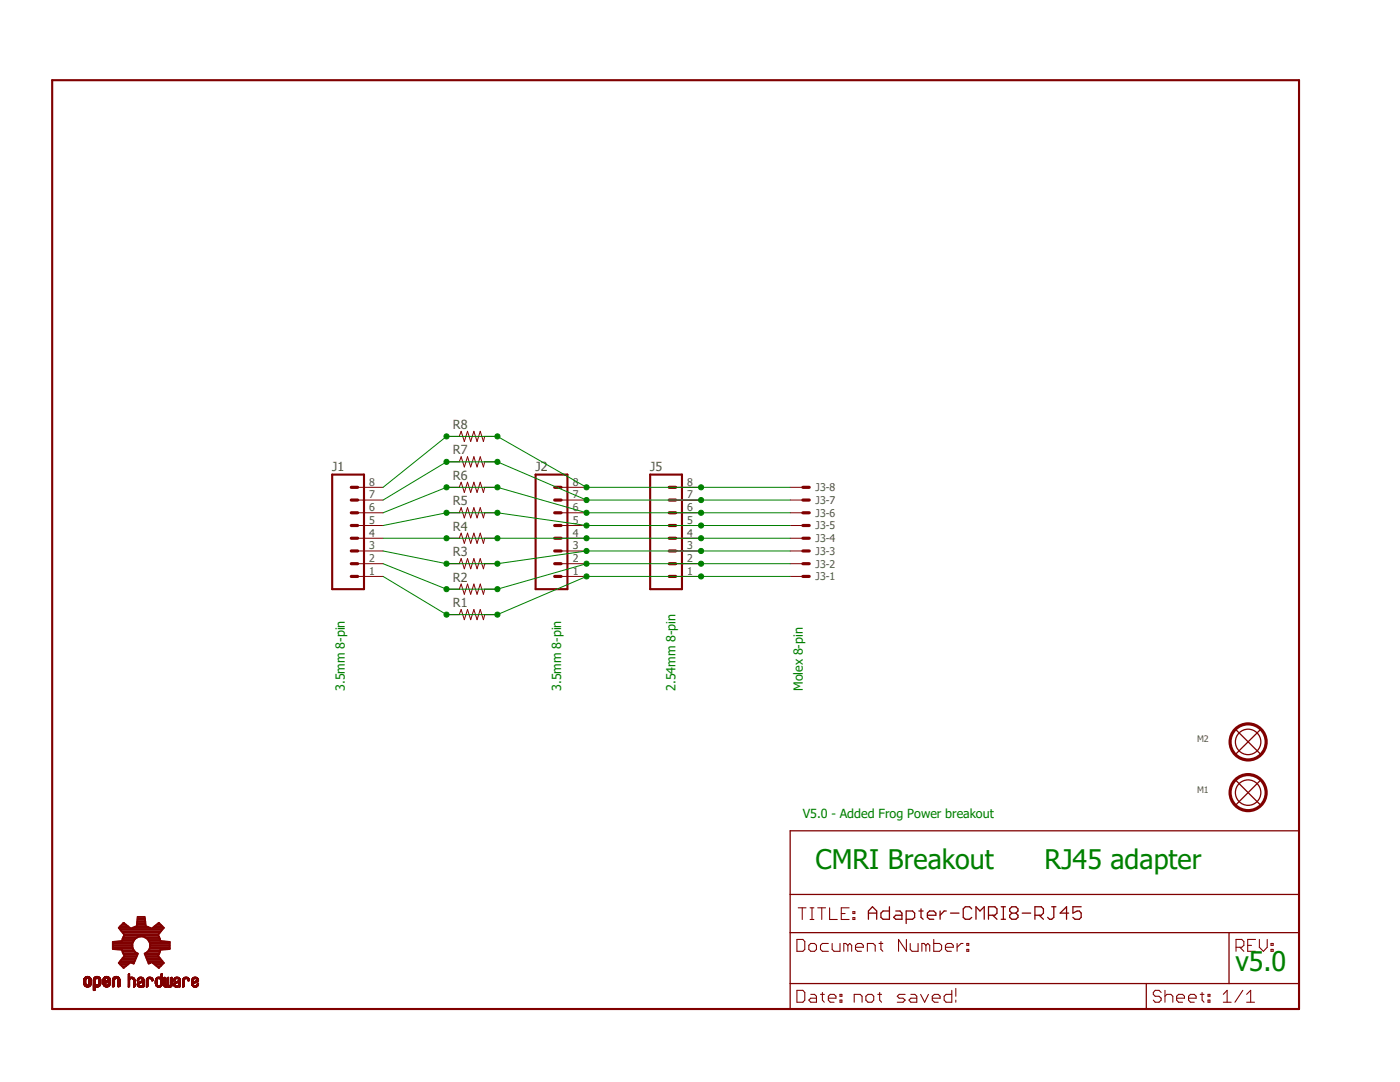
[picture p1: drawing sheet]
<svg xmlns="http://www.w3.org/2000/svg" width="279mm" height="216mm" viewBox="0 0 279 216" stroke-linecap="round" stroke-linejoin="round" font-family="sans-serif">
<path d="M9.9 15.7l249.6 186.2M259.5 15.7l-249.6 186.2" fill="none" stroke="#fff" stroke-width=".2"/>
<path d="M10.4 16h248.8v185.3h-248.8zM66.3 94.7h6.3v22.9h-6.3zM106.9 94.7h6.3v22.9h-6.3zM129.8 94.7h6.3v22.9h-6.3z" fill="none" stroke="#800000" stroke-width=".42"/>
<g fill="none" stroke="#800000" stroke-width=".25">
<path d="M246.5 155.6l5.1 5.1M246.5 145.5l5.1 5M251.6 155.6l-5.1 5.1M251.6 145.5l-5.1 5M157.7 165.8h101.5v35.5h-101.5zM157.7 178.5h101.5M157.7 186.1h101.5M157.7 196.3h101.5M173.3 183.4v-1.6l.8-.9 .9 .9v1.6M173.3 182.2h1.7M177.5 180.9v2.5h-1.3l-.4-.4v-.8l.4-.4h1.3M178.8 181.8h.8l.4 .4v1.2h-1.2l-.4-.4 .4-.4h1.2"/>
<path d="M180.8 183.4h1.3l.4-.4v-.8l-.4-.4h-1.3v2.5M183.4 181.8h.8M183.8 181.4v1.6l.4 .4M185.1 182.6h1.7v-.4l-.4-.4h-.9l-.4 .4v.8l.4 .4h.9M187.6 181.8v1.6M188.8 181.8h-.4l-.8 .8M189.7 182.2h1.7M193.9 181.4l-.4-.5h-.8l-.5 .5v1.6l.5 .4h.8l.4-.4M194.8 183.4v-2.5l.8 .9 .8-.9v2.5M197.3 182.6h1.2l.5-.4v-.8l-.5-.5h-1.2v2.5M198.1 182.6l.9 .8M199.8 183.4h.9"/>
<path d="M199.8 180.9h.9M200.2 180.9v2.5M201.9 182.2h.8M201.9 182.2l-.4 .4v.4l.4 .4h.8l.5-.4v-.4l-.5-.4M201.9 182.2l-.4-.4v-.4l.4-.5h.8l.5 .5v.4l-.5 .4M204 182.2h1.7M206.5 182.6h1.3l.4-.4v-.8l-.4-.5h-1.3v2.5M207.4 182.6l.8 .8M209.9 180.9h.8M210.3 180.9v2.1l-.4 .4h-.4l-.4-.4M213.3 182.2h-1.7l1.3-1.3v2.5M215.8 180.9h-1.7v1.3l.9-.4h.4l.4 .4v.8l-.4 .4h-.9l-.4-.4"/>
<path d="M228.8 196.3v5M245.3 186.1v10.2"/>
<circle cx="249.1" cy="158.2" r="2.54"/>
<circle cx="249.1" cy="148" r="2.54"/>
</g>
<g fill="none" stroke="#800000" stroke-width=".21">
<path d="M159 187.5h1.2l.4 .4v1.5l-.4 .4h-1.2zM159 197.6h1.2l.4 .4v1.6l-.4 .4h-1.2zM159.3 181.1h1.6M160.1 181.1v2.4M161.4 188.6l.4-.3h.8l.3 .3v.8l-.3 .4h-.8l-.4-.4zM161.7 181.1h.7M161.7 183.5h.7M161.8 198.4h.8l.3 .4v1.2h-1.1l-.4-.4 .4-.4h1.1M162.1 181.1v2.4M163.2 181.1h1.6M163.7 198.4h.8M164 181.1v2.4"/>
<path d="M164.1 198v1.6l.4 .4M165.3 199.2h1.5v-.4l-.3-.4h-.8l-.4 .4v.8l.4 .4h.8M165.3 188.3h-1.2l-.4 .3v.8l.4 .4h1.2M165.6 181.1v2.4h1.5M166.1 188.3v1.1l.4 .4h1.1v-1.5M167.6 199.6h.4v.4h-.4zM167.6 198.4h.4v.4h-.4zM167.9 182.3h.8M169.2 188.6l-.4-.3h-.4v1.5M169.2 188.6v1.2M169.2 188.6l.4-.3 .4 .3v1.2M169.5 181.1h-1.6v2.4h1.6"/>
<path d="M170.2 183.1h.4v.4h-.4zM170.2 181.9h.4v.4h-.4zM170.5 200v-1.6h1.2l.3 .4v1.2M170.7 189h1.6v-.4l-.4-.3h-.7l-.5 .3v.8l.5 .4h.7M172.8 198.8l.4-.4h.8l.4 .4v.8l-.4 .4h-.8l-.4-.4zM173.1 189.8v-1.5h1.1l.5 .3v1.2M175.2 198.4h.7M175.4 188.3h.8M175.6 198v1.6l.3 .4M175.8 187.9v1.5l.4 .4M180.6 198.4h-1.1l-.4 .4 .4 .4h.7l.4 .4-.4 .4h-1.1M180.9 187.5v2.3l-1.6-2.3v2.3"/>
<path d="M181.7 188.3v1.1l.3 .4h1.2v-1.5M181.8 198.4h.8l.4 .4v1.2h-1.2l-.4-.4 .4-.4h1.2M183.7 198.4l.8 1.6 .8-1.6M184.8 188.6l-.4-.3h-.4v1.5M184.8 188.6v1.2M184.8 188.6l.4-.3 .3 .3v1.2M186.1 199.2h1.5v-.4l-.4-.4h-.7l-.4 .4v.8l.4 .4h.7M186.4 187.5v2.3h1.1l.4-.4v-.8l-.4-.3h-1.1M188.7 189h1.5v-.4l-.3-.3h-.8l-.4 .3v.8l.4 .4h.8M189.9 197.6v2.4h-1.1l-.4-.4v-.8l.4-.4h1.1M190.8 197.2v1.6M190.8 199.6v.4"/>
<path d="M191 188.3v1.5M192.2 188.3h-.4l-.8 .7M193 189.4h.3v.4h-.3zM193 188.3h.3v.3h-.3zM231.7 198l-.4-.4h-.8l-.3 .4v.4l.3 .4h.8l.4 .4v.4l-.4 .4h-.8l-.3-.4M232.5 198.8l.4-.4h.8l.4 .4v1.2M232.5 197.6v2.4M234.8 199.2h1.6v-.4l-.4-.4h-.8l-.4 .4v.8l.4 .4h.8M237.2 199.2h1.5v-.4l-.4-.4h-.7l-.4 .4v.8l.4 .4h.7M239.5 198.4h.8M239.9 198v1.6l.4 .4M241.1 199.6h.4v.4h-.4z"/>
<path d="M241.1 198.4h.4v.4h-.4zM244.1 200h1.6M244.1 198.4l.8-.8v2.4M246.7 189h1.1l.4-.4v-.7l-.4-.4h-1.1v2.3M247.4 189l.8 .8M248 197.6l-1.5 2.4M248.8 200h1.6M248.8 198.4l.8-.8v2.4M249 188.6h.8M250.6 187.5h-1.6v2.3h1.6M251.3 187.5v1.5l.8 .8 .8-.8v-1.5M253.7 189.4h.4v.4h-.4z"/>
<path d="M253.7 188.3h.4v.3h-.4z"/>
</g>
<g fill="none" stroke="#800000" stroke-width=".64">
<path d="M70.1 99.8h1.3M70.1 97.2h1.3M110.7 99.8h1.3M110.7 97.2h1.3M133.6 99.8h1.2M133.6 97.2h1.2M160.2 99.8h1.3M160.2 97.2h1.3M70.1 115h1.3M70.1 112.5h1.3M70.1 109.9h1.3M70.1 107.4h1.3"/>
<path d="M70.1 104.9h1.3M70.1 102.3h1.3M110.7 115h1.3M110.7 112.5h1.3M110.7 109.9h1.3M110.7 107.4h1.3M110.7 104.9h1.3M110.7 102.3h1.3M133.6 115h1.2M133.6 112.5h1.2M133.6 109.9h1.2M133.6 107.4h1.2"/>
<path d="M133.6 104.9h1.2M133.6 102.3h1.2M160.2 115h1.3M160.2 112.5h1.3M160.2 109.9h1.3M160.2 107.4h1.3M160.2 104.9h1.3M160.2 102.3h1.3"/>
<circle cx="249.1" cy="158.2" r="3.6"/>
<circle cx="249.1" cy="148" r="3.6"/>
</g>
<g fill="none" stroke="#800000" stroke-width=".2">
<path d="M71.4 99.8h5.1M71.4 97.2h5.1M89.1 97.2h2.6l.3-1 .7 2.1 .6-2.1 .6 2.1 .7-2.1 .6 2.1 .6-2.1 .7 2.1 .2-1.1h2.6M89.1 92.2h2.6l.3-1.1 .7 2.1 .6-2.1 .6 2.1 .7-2.1 .6 2.1 .6-2.1 .7 2.1 .2-1h2.6M89.1 87.1h2.6l.3-1 .7 2 .6-2 .6 2 .7-2 .6 2 .6-2 .7 2 .2-1h2.6M112 99.8h5.1M112 97.2h5.1M134.8 99.8h5.1M134.8 97.2h5.1M157.7 99.8h2.5M157.7 97.2h2.5M71.4 115h5.1"/>
<path d="M71.4 112.5h5.1M71.4 109.9h5.1M71.4 107.4h5.1M71.4 104.9h5.1M71.4 102.3h5.1M89.1 112.5h2.6l.3-1 .7 2 .6-2 .6 2 .7-2 .6 2 .6-2 .7 2 .2-1h2.6M89.1 107.4h2.6l.3-1 .7 2 .6-2 .6 2 .7-2 .6 2 .6-2 .7 2 .2-1h2.6M89.1 102.3h2.6l.3-1 .7 2 .6-2 .6 2 .7-2 .6 2 .6-2 .7 2 .2-1h2.6M89.1 117.6h2.6l.3-1.1 .7 2.1 .6-2.1 .6 2.1 .7-2.1 .6 2.1 .6-2.1 .7 2.1 .2-1h2.6M112 115h5.1M112 112.5h5.1M112 109.9h5.1"/>
<path d="M112 107.4h5.1M112 104.9h5.1M112 102.3h5.1M134.8 115h5.1M134.8 112.5h5.1M134.8 109.9h5.1M134.8 107.4h5.1M134.8 104.9h5.1M134.8 102.3h5.1M157.7 115h2.5M157.7 112.5h2.5M157.7 109.9h2.5"/>
<path d="M157.7 107.4h2.5M157.7 104.9h2.5M157.7 102.3h2.5M89.1 122.6h2.6l.3-1 .7 2.1 .6-2.1 .6 2.1 .7-2.1 .6 2.1 .6-2.1 .7 2.1 .2-1.1h2.6M16.7 196.3h.4M16.7 196.2h.4M16.7 196.1h.4M16.7 196h.4M16.7 195.9h.4M16.7 195.8h.4M16.7 195.7h.4M16.7 195.6h.4"/>
<path d="M16.7 195.5h.4M16.8 196.5h.5M16.8 196.4h.4M16.8 196.3h.3M16.8 195.5h.3M16.8 195.4h.3M16.8 195.4h.4M16.8 195.3h.4M16.8 195.3h.5M16.8 196.6h1.3M16.8 195.2h.6M16.8 195.2h1.3"/>
<path d="M16.9 196.7h1.1M16.9 195.1h1.1M16.9 196.8h1.1M16.9 195h1.1M17 196.8h.9M17 195h.9M17.1 194.9h.8M17.1 196.9h.7M17.1 194.9h.7M17.3 196.9h.4M17.4 197h.2M17.4 194.8h.2"/>
<path d="M17.5 195.2h.6M17.6 196.5h.6M17.6 195.3h.6M17.7 196.5h.5M17.7 195.3h.5M17.7 196.4h.5M17.7 195.4l.5 .1M17.7 195.4h.5M17.8 196.3h.4M17.8 196.2h.4M17.8 196.1h.4M17.8 196h.4"/>
<path d="M17.8 195.9h.4M17.8 195.8h.4M17.8 195.7h.4M17.8 195.6h.4M17.8 195.5h.4M18.6 197.6h.3M18.6 197.6h.4M18.6 197.5h.4M18.6 197.4h.4M18.6 197.3h.4M18.6 197.2h.4M18.6 197.1h.4"/>
<path d="M18.6 197h.4M18.6 196.9h.4M18.6 196.9h1.1M18.6 196.8h1.3M18.6 196.7h1.3M18.6 196.7h1.4M18.6 196.6h1.4M18.6 196.5h.6M18.6 196.5h.5M18.6 196.4h.5M18.6 196.3h.4M18.6 196.2h.4"/>
<path d="M18.6 196.1h.4M18.6 196h.4M18.6 195.9h.4M18.6 195.8h.4M18.6 195.7h.4M18.6 195.6h.4M18.6 195.5h.4M18.6 195.4h.5M18.7 197.7h.1M18.7 195.4h.4M18.7 195.3h.4M18.7 195.3h.5"/>
<path d="M18.7 195.2h.6M18.7 195.2h1.3M18.8 195.1h1.2M18.8 195.1h1.1M18.8 195h1.1M18.9 195h1M19 194.9h.8M19 194.9h.7M19.1 196.9h.5M19.3 194.8h.2M19.3 197h.2M19.4 195.2h.6"/>
<path d="M19.5 196.5h.6M19.5 195.3h.6M19.6 196.5h.5M19.6 195.3h.5M19.6 196.4h.5M19.6 195.4h.5M19.7 196.3h.4M19.7 196.2h.4M19.7 196.1h.4M19.7 196h.4M19.7 195.9h.4M19.7 195.8h.4"/>
<path d="M19.7 195.7h.4M19.7 195.6h.4M19.7 195.5h.4M19.9 196.8h-1.3M20.6 196.5h.6M20.6 196.5h.4M20.6 196.4h.4M20.6 196.3h.4M20.6 196.2h.4M20.6 196.2h.5M20.6 196.1h.7M20.6 196h.9"/>
<path d="M20.6 195.9h1.1M20.6 195.9h1.2M20.6 195.8h1.3M20.6 195.8h1.4M20.6 195.7h.4M20.6 195.7h.3M20.6 195.6h.3M20.6 195.5h.4M20.6 195.4h.4M20.6 195.3h.4M20.6 195.3h.5M20.6 196.6h1.3"/>
<path d="M20.6 195.2h.6M20.7 196.6h1.2M20.7 195.2h1.2M20.7 196.7h1.1M20.7 195.1h1.2M20.7 195.1h1.1M20.8 196.8h1M20.8 195h1M20.9 194.9h.8M20.9 196.9h.7M21 195.4l-.4 .1M21 195.7h1"/>
<path d="M21.1 196.9h.4M21.2 197h.2M21.2 194.8h.2M21.3 195.7h.7M21.3 195.2h.7M21.4 195.6h.6M21.4 196.5h.6M21.4 195.3h.6M21.5 196.5h.5M21.5 195.3h.5M21.5 196.4h.5M21.5 195.5h.5"/>
<path d="M21.5 195.4h.5M21.6 196.4h.4M21.6 196.3h.4M21.6 195.5h.4M21.6 196.2h.4M21.6 196h-1M21.7 196.2h.3M21.7 196.1h.3M21.8 196.1h.2M21.9 196v.1M22.4 196.9h.3M22.4 196.8h.5"/>
<path d="M22.4 196.7h.5M22.4 196.6h.5M22.4 196.5h.5M22.4 196.4h.5M22.4 196.3h.5M22.4 196.2h.5M22.4 196.1h.5M22.4 196h.5M22.4 195.9h.5M22.4 195.8h.5M22.4 195.7h.5M22.4 195.6h.5"/>
<path d="M22.4 195.5h.5M22.5 195.4h.4M22.5 196.9h.1M22.5 195.3h.5M22.5 195.3h.6M22.5 195.2h.7M22.6 195.2h1.2M22.6 195.1h1.2M22.6 195.1h1.1M22.7 195h1M22.8 194.9h.8M22.8 196.8h-.4"/>
<path d="M22.9 195.4l-.4 .1M23.1 194.8h.2M23.3 195.2h.6M23.4 195.3h.5M23.5 195.4h.4M23.5 195.3h.4M23.5 196.9h.3M23.5 196.8h.5M23.5 196.7h.5M23.5 196.6h.5M23.5 196.5h.5M23.5 196.4h.5"/>
<path d="M23.5 196.3h.5M23.5 196.2h.5M23.5 196.1h.5M23.5 196h.5M23.5 195.9h.5M23.5 195.8h.5M23.5 195.7h.5M23.5 195.6h.5M23.5 195.5h.5M23.6 196.9h.1M23.9 196.8h-.4M25.6 196.9h.1"/>
<path d="M25.6 196.9h.3M25.6 194.5h.3M25.6 197h.1M25.6 196.8h.3M25.6 196.7h.3M25.6 196.6h.3M25.6 196.5h.3M25.6 196.4h.3M25.6 196.3h.3M25.6 196.2h.3M25.6 196.1h.3M25.6 196h.3"/>
<path d="M25.6 195.9h.3M25.6 195.8h.3M25.6 195.7h.3M25.6 195.6h.3M25.6 195.5h.3M25.6 195.4h.4M25.6 195.3h.5M25.6 195.3h.6M25.6 195.2h1.2M25.6 195.1h1.1M25.6 195h1M25.6 195h.3"/>
<path d="M25.6 194.9h.3M25.6 194.8h.3M25.6 194.7h.3M25.6 194.6h.3M25.6 194.4h.3M25.7 194.4h.2M26 195.4l-.4 .1M26 195h.5M26.3 195.3h.5M26.5 195.4h.4M26.5 195.3h.4M26.6 195.5h.3"/>
<path d="M26.7 196.9h.1M26.7 196.9h.2M26.7 196.8h.2M26.7 196.7h.2M26.7 196.6h.2M26.7 196.5h.2M26.7 196.4h.2M26.7 196.3h.2M26.7 196.2h.2M26.7 196.1h.2M26.7 196h.2M26.7 195.9h.2"/>
<path d="M26.7 195.8h.2M26.7 195.7h.2M26.7 195.6h.2M26.8 197h-.1M27.4 196.6h.4M27.4 196.5h.3M27.4 196.4h.3M27.4 196.3h.3M27.4 195.7h.3M27.4 195.6h.3M27.4 195.5h.3M27.4 196.7h.9"/>
<path d="M27.4 196.7h.5M27.4 196.2h.5M27.4 196.2h.6M27.4 195.8h.1M27.4 195.4h.4M27.5 196.8h.8M27.5 196.1h.7M27.5 195.3h.4M27.5 195.3h.5M27.5 195.2h1.2M27.6 196h.8M27.6 195.2h1"/>
<path d="M27.6 196.9h.7M27.6 196h1.2M27.6 195.7h-.2M27.6 195.1h.9M27.7 195.1h.8M27.7 196.9h.6M27.8 197h.4M27.8 195.4l-.4 .1M27.8 195h.6M27.8 195.9h1M27.9 196.3h-.5M27.9 195h.4"/>
<path d="M27.9 195.9h.9M28 197h.1M28 196.7h.2M28 195.8h.8M28.1 197h.1M28.2 195.8h.6M28.2 195.3h.5M28.2 195.7h.6M28.3 195.3h.4M28.3 195.4h.4M28.4 195.4h.3M28.4 195.7h.4"/>
<path d="M28.4 196.9h.2M28.4 196.9h.3M28.4 196.8h.4M28.4 196.7h.4M28.4 196.6h.4M28.4 196.5h.4M28.4 196.4h.4M28.4 196.3h.4M28.4 196.2h.4M28.4 196.1h.4M28.4 196h.4M28.4 195.6h.4"/>
<path d="M28.4 195.5h.4M28.4 195.5h.3M28.5 197h.1M28.8 196.8h-.4M29.2 197h.1M29.2 196.9h.2M29.2 196.9h.3M29.2 196.8h.3M29.2 196.7h.3M29.2 196.6h.3M29.2 196.5h.3M29.2 196.4h.3"/>
<path d="M29.2 196.3h.3M29.2 196.2h.3M29.2 196.1h.3M29.2 196h.3M29.2 195.9h.3M29.2 195.8h.3M29.2 195.7h.3M29.2 195.6h.3M29.2 195.5h.3M29.3 197h.1M29.3 195.4h.3M29.3 195.3h.4"/>
<path d="M29.3 195.3h.5M29.3 195.2h1.1M29.4 195.2h1M29.5 195.1h.8M29.5 196.8h-.3M29.6 195.4l-.4 .1M29.6 195h.6M29.7 195h.4M30 195.3h.5M30.1 195.3h.4M30.1 195.4h.4M30.2 195.4h.4"/>
<path d="M30.2 195.5h.4M30.3 195.6h.3M30.3 195.5h.3M30.3 195.7h.3M30.5 195.7h-.2M31 196.3h.3M31 196.2h.3M31 196.1h.3M31 196h.3M31 195.9h.3M31 195.8h.3M31 195.7h.3"/>
<path d="M31 196.5h.3M31 196.4h.3M31 195.6h.3M31 195.5h.3M31 195.5h.4M31.1 196.6h.4M31.1 196.5h.3M31.1 195.4h.3M31.1 195.4h.4M31.1 195.3h.4M31.1 196.7h.6M31.1 195.3h.5"/>
<path d="M31.2 196.8h1M31.2 196.7h1.1M31.2 195.2h1.2M31.3 195.1h1.1M31.3 196.9h.8M31.4 195h1M31.4 196.9h.6M31.5 197h.4M31.5 195h.4M31.6 197h.1M31.7 197h.1M31.7 196.7h.6"/>
<path d="M31.7 195.3h.7M31.9 196.6h.4M31.9 195.3h.5M32 195.4h.4M32 196.5h.3M32 196.5h.4M32 195.5h.4M32.1 196.4h.3M32.1 196.3h.3M32.1 196.2h.3M32.1 196.1h.3M32.1 196h.3"/>
<path d="M32.1 195.9h.3M32.1 195.8h.3M32.1 195.7h.3M32.1 195.6h.3M32.1 195.5h.3M32.1 195h.3M32.1 194.9h.3M32.1 194.8h.3M32.1 194.7h.3M32.1 194.6h.3M32.1 194.5h.3M32.1 194.4h.3"/>
<path d="M32.2 194.4h.2M32.3 196.6h-.3M32.7 196.7h1.6M32.7 196.6h.3M32.7 196.5h.3M32.7 196.5h.2M32.7 196.4h.2M32.7 196.3h.2M32.7 196.2h.2M32.7 196.1h.2M32.7 196h.2M32.7 195.9h.2"/>
<path d="M32.7 195.8h.2M32.7 195.7h.2M32.7 195.6h.2M32.7 195.5h.2M32.7 195.4h.2M32.7 195.3h.2M32.7 195.2h.2M32.7 195.1h.2M32.7 196.8h1.6M32.8 196.8h1.4M32.8 196.9h1.4M32.8 195h.1"/>
<path d="M32.9 195h.1M32.9 196.9h.5M32.9 197h.5M33.2 197h.1M33.3 196.6h.4M33.4 196.5h.3M33.4 196.4h.3M33.4 196.3h.3M33.4 196.2h.3M33.4 196.1h.3M33.4 196h.3M33.4 195.9h.3"/>
<path d="M33.4 195.8h.3M33.4 195.7h.3M33.4 195.6h.3M33.4 195.5h.3M33.4 195.4h.3M33.4 195.3h.3M33.4 195.2h.3M33.4 195.1h.3M33.5 195h.2M33.6 195h.1M33.6 196.9h.5M33.7 197h.4"/>
<path d="M34 196.6h.3M34 196.5h.3M34.1 196.5h.2M34.1 196.4h.2M34.1 196.3h.2M34.1 196.2h.2M34.1 196.1h.2M34.1 196h.2M34.1 195.9h.2M34.1 195.8h.2M34.1 195.7h.2M34.1 195.6h.2"/>
<path d="M34.1 195.5h.2M34.1 195.4h.2M34.1 195.3h.2M34.1 195.2h.2M34.1 195.1h.2M34.2 195h.1M34.6 196.6h.4M34.6 196.5h.4M34.6 196.4h.4M34.6 196.3h.4M34.6 195.7h.3M34.6 195.6h.3"/>
<path d="M34.6 195.6h.4M34.6 195.5h.4M34.7 196.7h.8M34.7 196.6h.4M34.7 196.2h.5M34.7 195.8h.1M34.7 195.5h.3M34.7 196.8h.8M34.7 196.1h.7M34.7 195.4h.4M34.7 195.3h.4M34.8 196.1h.7"/>
<path d="M34.8 195.3h.5M34.8 196.8h.8M34.8 195.2h1.1M34.8 196h.8M34.9 196.9h.7M34.9 196h1.1M34.9 195.7h-.3M34.9 195.1h.9M34.9 195.1h.8M35 196.9h.5M35 197h.5M35 195h.6"/>
<path d="M35.1 195.9h.9M35.1 195.4l-.4 .1M35.1 196.3h-.5M35.1 195h.5M35.2 197h.1M35.2 195.9h.8M35.3 195.8h.7M35.3 197h.1M35.4 195.8h.6M35.4 195.3h.5M35.5 195.7h.5M35.5 195.3h.4"/>
<path d="M35.6 195.4h.3M35.6 195.4h.4M35.7 195.7h.3M35.7 195.5h.3M35.7 197h.1M35.7 196.9h.2M35.7 196.9h.3M35.7 196.8h.3M35.7 196.7h.3M35.7 196.6h.3M35.7 196.5h.3M35.7 196.4h.3"/>
<path d="M35.7 196.3h.3M35.7 196.2h.3M35.7 196.1h.3M35.7 196h.3M35.7 195.6h.3M36.4 196.9h.2M36.4 196.9h.3M36.4 196.8h.3M36.4 196.7h.3M36.4 196.6h.3M36.4 196.5h.3M36.4 196.4h.3"/>
<path d="M36.4 196.3h.3M36.4 196.2h.3M36.4 196.1h.3M36.4 196h.3M36.4 195.9h.3M36.4 195.8h.3M36.4 195.7h.3M36.4 195.6h.3M36.5 195.5h.2M36.5 195.5h.3M36.5 195.4h.4M36.5 197h.1"/>
<path d="M36.5 195.3h.4M36.5 195.3h.6M36.6 195.2h1.1M36.6 195.2h1M36.7 195.1h.9M36.7 195.1h.8M36.8 195h.7M36.9 195.4l-.4 .1M36.9 195h.5M37.2 195.3h.5M37.3 195.3h.5M37.4 195.4h.4"/>
<path d="M37.5 195.7h.3M37.5 195.6h.3M37.5 195.5h.3M38.3 196.5h.4M38.3 196.5h.3M38.3 196.4h.3M38.3 196.3h.3M38.3 196.2h.5M38.3 196.2h.6M38.3 196.1h.7M38.3 196h.9M38.3 195.9h1.2"/>
<path d="M38.3 195.9h.3M38.3 195.8h.3M38.3 195.7h.3M38.3 195.6h.3M38.3 195.5h.3M38.3 196.6h.4M38.3 195.4h.4M38.4 196.7h.5M38.4 196.6h.4M38.4 195.3h.3M38.4 195.3h.5M38.4 196.7h1.1"/>
<path d="M38.4 195.2h1.1M38.4 196.8h1M38.4 196.8h1.1M38.5 196.9h.8M38.5 195.1h.9M38.5 195.1h.8M38.7 196.9h.5M38.7 196.3h-.4M38.7 195.4l-.4 .1M38.7 195h.5M38.7 197h.5M38.8 195.9h.7"/>
<path d="M38.8 195.8h.8M38.9 197h.1M38.9 195.8h.7M39 196.7h.5M39 195.7h.6M39 195.3h.5M39.2 196.6h.3M39.2 195.3h.4M39.2 195.7h.4M39.2 195.4h.4M39.2 195.4l.4 .1M39.3 196.5h.3"/>
<path d="M39.3 195.5h.3M39.3 196.4h.3M39.3 195.6h.3M39.4 196.3h.2M39.4 196h-1.1M39.5 196.2h.1M39.6 196.6h-.4"/>
</g>
<g fill="none" stroke="#800000" stroke-width=".38">
<path d="M22.5 189.3h4M22.5 189h3.9M22.5 188.6h3.9M22.5 188.3h3.9M22.5 188h4M23.7 192.2l1 .9 1.4-1.1 .3 .2M23.7 192.2h2.2M23.7 185.2h2.2M24 192.4h1.5M24 191.8h2.9M24 185.5h8.4M24 184.8h1.5"/>
<path d="M24.2 191.5h2.8M24.2 185.8h7.9M24.3 192.8h.8M24.3 184.5h.8M24.4 189.6h2.3M24.4 187.7h2.3M24.5 187.3l.3-.7-1.1-1.5 1-1 1.4 1.2 1.2-.5 .2-1.8h1.4l.2 1.8 1.2 .5 1.4-1.2 1 1-1.2 1.5 .5 1.1 1.9 .3v1.4l-1.9 .1-.5 1.2 1.2 1.5M24.5 187.3l-.2 .4-1.8 .3v1.4l1.8 .1 .5 1.2-1.1 1.5M24.5 191.2h2.6M24.5 189.9h2.4M24.5 187.4h2.4M24.5 186.1h7.4"/>
<path d="M24.6 193.1h.1M24.6 190.2h2.8M24.6 187.1h2.8M24.6 184.2h.2M24.7 190.9h2.6M24.7 186.4h6.9M24.8 190.5h2.6M24.8 186.7h6.8M26.4 192.2h.4M26.4 188.3a1.77 1.77 0 0 0 1.1 2l-.8 2-.3-.1M26.4 185.2h3.6M27 187.3l-.6 1"/>
<path d="M27 187.3a1.84 1.84 0 0 1 2.4 0M27.2 184.8h1.9M27.3 184.5h1.7M27.3 184.2h1.7M27.4 183.9h1.6M27.4 183.6h1.6M27.5 183.3h1.4M29 190.5h2.6M29 190.2h2.8M29 187.1h2.8M29.1 190.9h2.5M29.3 191.2h2.6"/>
<path d="M29.4 191.5h2.8M29.4 187.3a1.8 1.8 0 0 1 .5 1.7M29.4 189.9h2.5M29.4 187.4h2.5M29.5 191.8h2.9M29.6 192.2h.4M29.7 189.6h2.3M29.7 187.7h2.3M29.8 189.3h4.1M29.8 188h4.1M29.9 189l-.3 .8-.7 .5 .8 2 .3-.1M29.9 189h4"/>
<path d="M29.9 188.3h4M30 192.2l.3-.2 1.4 1.1 1-.9M30 188.6h3.9M30.5 192.2h2.2M30.5 185.2h2.2M30.9 192.4h1.5M30.9 184.8h1.5M31.2 192.8h.9M31.2 184.5h.9M31.6 193.1h.1M31.6 184.2h.1"/>
</g>
<path d="M157.7 115h-40.6l-17.8 7.6" fill="none" stroke="#008000" stroke-width=".2"/>
<circle cx="117" cy="115" r=".51" fill="#008000"/>
<circle cx="117" cy="115" r=".51" fill="none" stroke="#008000" stroke-width=".2"/>
<circle cx="139.9" cy="115" r=".51" fill="#008000"/>
<g fill="none" stroke="#008000" stroke-width=".2">
<path d="M76.5 115l12.6 7.6h10.2"/>
<circle cx="139.9" cy="115" r=".51"/>
</g>
<circle cx="89.1" cy="122.6" r=".51" fill="#008000"/>
<circle cx="89.1" cy="122.6" r=".51" fill="none" stroke="#008000" stroke-width=".2"/>
<circle cx="99.3" cy="122.6" r=".51" fill="#008000"/>
<g fill="none" stroke="#008000" stroke-width=".2">
<path d="M157.7 112.5h-40.6l-17.8 5.1"/>
<circle cx="99.3" cy="122.6" r=".51"/>
</g>
<circle cx="117" cy="112.5" r=".51" fill="#008000"/>
<circle cx="117" cy="112.5" r=".51" fill="none" stroke="#008000" stroke-width=".2"/>
<circle cx="139.9" cy="112.5" r=".51" fill="#008000"/>
<g fill="none" stroke="#008000" stroke-width=".2">
<path d="M76.5 112.5l12.6 5.1h10.2"/>
<circle cx="139.9" cy="112.5" r=".51"/>
</g>
<circle cx="89.1" cy="117.6" r=".51" fill="#008000"/>
<circle cx="89.1" cy="117.6" r=".51" fill="none" stroke="#008000" stroke-width=".2"/>
<circle cx="99.3" cy="117.6" r=".51" fill="#008000"/>
<g fill="none" stroke="#008000" stroke-width=".2">
<path d="M157.7 109.9h-40.6l-17.8 2.6"/>
<circle cx="99.3" cy="117.6" r=".51"/>
</g>
<circle cx="117" cy="109.9" r=".51" fill="#008000"/>
<circle cx="117" cy="109.9" r=".51" fill="none" stroke="#008000" stroke-width=".2"/>
<circle cx="139.9" cy="109.9" r=".51" fill="#008000"/>
<g fill="none" stroke="#008000" stroke-width=".2">
<path d="M76.5 109.9l12.6 2.6h10.2"/>
<circle cx="139.9" cy="109.9" r=".51"/>
</g>
<circle cx="89.1" cy="112.5" r=".51" fill="#008000"/>
<circle cx="89.1" cy="112.5" r=".51" fill="none" stroke="#008000" stroke-width=".2"/>
<circle cx="99.3" cy="112.5" r=".51" fill="#008000"/>
<g fill="none" stroke="#008000" stroke-width=".2">
<path d="M99.3 107.4h58.4"/>
<circle cx="99.3" cy="112.5" r=".51"/>
</g>
<circle cx="117" cy="107.4" r=".51" fill="#008000"/>
<circle cx="117" cy="107.4" r=".51" fill="none" stroke="#008000" stroke-width=".2"/>
<circle cx="139.9" cy="107.4" r=".51" fill="#008000"/>
<g fill="none" stroke="#008000" stroke-width=".2">
<path d="M76.5 107.4h22.8"/>
<circle cx="139.9" cy="107.4" r=".51"/>
</g>
<circle cx="89.1" cy="107.4" r=".51" fill="#008000"/>
<circle cx="89.1" cy="107.4" r=".51" fill="none" stroke="#008000" stroke-width=".2"/>
<circle cx="99.3" cy="107.4" r=".51" fill="#008000"/>
<g fill="none" stroke="#008000" stroke-width=".2">
<path d="M99.3 102.3l17.8 2.6h40.6"/>
<circle cx="99.3" cy="107.4" r=".51"/>
</g>
<circle cx="117" cy="104.9" r=".51" fill="#008000"/>
<circle cx="117" cy="104.9" r=".51" fill="none" stroke="#008000" stroke-width=".2"/>
<circle cx="139.9" cy="104.9" r=".51" fill="#008000"/>
<g fill="none" stroke="#008000" stroke-width=".2">
<path d="M99.3 102.3h-10.2l-12.6 2.6"/>
<circle cx="139.9" cy="104.9" r=".51"/>
</g>
<circle cx="89.1" cy="102.3" r=".51" fill="#008000"/>
<circle cx="89.1" cy="102.3" r=".51" fill="none" stroke="#008000" stroke-width=".2"/>
<circle cx="99.3" cy="102.3" r=".51" fill="#008000"/>
<g fill="none" stroke="#008000" stroke-width=".2">
<path d="M99.3 97.2l17.8 5.1h40.6"/>
<circle cx="99.3" cy="102.3" r=".51"/>
</g>
<circle cx="117" cy="102.3" r=".51" fill="#008000"/>
<circle cx="117" cy="102.3" r=".51" fill="none" stroke="#008000" stroke-width=".2"/>
<circle cx="139.9" cy="102.3" r=".51" fill="#008000"/>
<g fill="none" stroke="#008000" stroke-width=".2">
<path d="M99.3 97.2h-10.2l-12.6 5.1"/>
<circle cx="139.9" cy="102.3" r=".51"/>
</g>
<circle cx="89.1" cy="97.2" r=".51" fill="#008000"/>
<circle cx="89.1" cy="97.2" r=".51" fill="none" stroke="#008000" stroke-width=".2"/>
<circle cx="99.3" cy="97.2" r=".51" fill="#008000"/>
<g fill="none" stroke="#008000" stroke-width=".2">
<path d="M99.3 92.2l17.8 7.6h40.6"/>
<circle cx="99.3" cy="97.2" r=".51"/>
</g>
<circle cx="117" cy="99.8" r=".51" fill="#008000"/>
<circle cx="117" cy="99.8" r=".51" fill="none" stroke="#008000" stroke-width=".2"/>
<circle cx="139.9" cy="99.8" r=".51" fill="#008000"/>
<g fill="none" stroke="#008000" stroke-width=".2">
<path d="M99.3 92.2h-10.2l-12.6 7.6"/>
<circle cx="139.9" cy="99.8" r=".51"/>
</g>
<circle cx="89.1" cy="92.2" r=".51" fill="#008000"/>
<circle cx="89.1" cy="92.2" r=".51" fill="none" stroke="#008000" stroke-width=".2"/>
<circle cx="99.3" cy="92.2" r=".51" fill="#008000"/>
<g fill="none" stroke="#008000" stroke-width=".2">
<path d="M99.3 87.1l17.8 10.1h40.6"/>
<circle cx="99.3" cy="92.2" r=".51"/>
</g>
<circle cx="117" cy="97.2" r=".51" fill="#008000"/>
<circle cx="117" cy="97.2" r=".51" fill="none" stroke="#008000" stroke-width=".2"/>
<circle cx="139.9" cy="97.2" r=".51" fill="#008000"/>
<g fill="none" stroke="#008000" stroke-width=".2">
<path d="M99.3 87.1h-10.2l-12.6 10.1"/>
<circle cx="139.9" cy="97.2" r=".51"/>
</g>
<circle cx="89.1" cy="87.1" r=".51" fill="#008000"/>
<circle cx="89.1" cy="87.1" r=".51" fill="none" stroke="#008000" stroke-width=".2"/>
<circle cx="99.3" cy="87.1" r=".51" fill="#008000"/>
<circle cx="99.3" cy="87.1" r=".51" fill="none" stroke="#008000" stroke-width=".2"/>
<g font-size="5.4" fill="#008000">
<text x="162.8" y="173.4">CMRI Breakout</text>
<text x="208.5" y="173.4">RJ45 adapter</text>
<text x="246.6" y="193.7">v5.0</text>
</g>
<g font-size="2.5" fill="#505050">
<text x="90.4" y="85.6">R8</text>
<text x="66.3" y="93.9">J1</text>
<text x="90.4" y="95.8">R6</text>
<text x="90.4" y="90.7">R7</text>
<text x="106.9" y="93.9">J2</text>
<text x="129.8" y="93.9">J5</text>
<text x="90.4" y="100.8">R5</text>
<text x="90.4" y="105.9">R4</text>
<text x="90.4" y="111">R3</text>
<text x="90.4" y="116">R2</text>
<text x="90.4" y="121.1">R1</text>
</g>
<g font-size="2.5" fill="#008000">
<text x="68.8" y="137.9" transform="rotate(-90 68.8 137.9)">3.5mm 8-pin</text>
<text x="112" y="137.9" transform="rotate(-90 112 137.9)">3.5mm 8-pin</text>
<text x="134.8" y="137.9" transform="rotate(-90 134.8 137.9)">2.54mm 8-pin</text>
<text x="160.2" y="137.9" transform="rotate(-90 160.2 137.9)">Molex 8-pin</text>
<text x="160.2" y="163.2">V5.0 - Added Frog Power breakout</text>
</g>
<g font-size="2.1" fill="#505050">
<text x="73.7" y="102">6</text>
<text x="73.7" y="99.4">7</text>
<text x="73.7" y="96.9">8</text>
<text x="114.3" y="102">6</text>
<text x="114.3" y="99.4">7</text>
<text x="114.3" y="96.9">8</text>
<text x="137.2" y="102">6</text>
<text x="137.2" y="99.4">7</text>
<text x="137.2" y="96.9">8</text>
<text x="162.8" y="100.5">J3-7</text>
<text x="162.8" y="98">J3-8</text>
<text x="73.7" y="107.1">4</text>
<text x="73.7" y="104.5">5</text>
<text x="114.3" y="107.1">4</text>
<text x="114.3" y="104.5">5</text>
<text x="137.2" y="107.1">4</text>
<text x="137.2" y="104.5">5</text>
<text x="162.8" y="105.6">J3-5</text>
<text x="162.8" y="103.1">J3-6</text>
<text x="73.7" y="112.1">2</text>
<text x="73.7" y="109.6">3</text>
<text x="114.3" y="112.1">2</text>
<text x="114.3" y="109.6">3</text>
<text x="137.2" y="112.1">2</text>
<text x="137.2" y="109.6">3</text>
<text x="162.8" y="113.2">J3-2</text>
<text x="162.8" y="110.7">J3-3</text>
<text x="162.8" y="108.2">J3-4</text>
<text x="73.7" y="114.6">1</text>
<text x="114.3" y="114.6">1</text>
<text x="137.2" y="114.6">1</text>
<text x="162.8" y="115.8">J3-1</text>
</g>
<g font-size="1.8" fill="#505050">
<text x="238.9" y="148">M2</text>
<text x="238.9" y="158.2">M1</text>
</g>
</svg>
